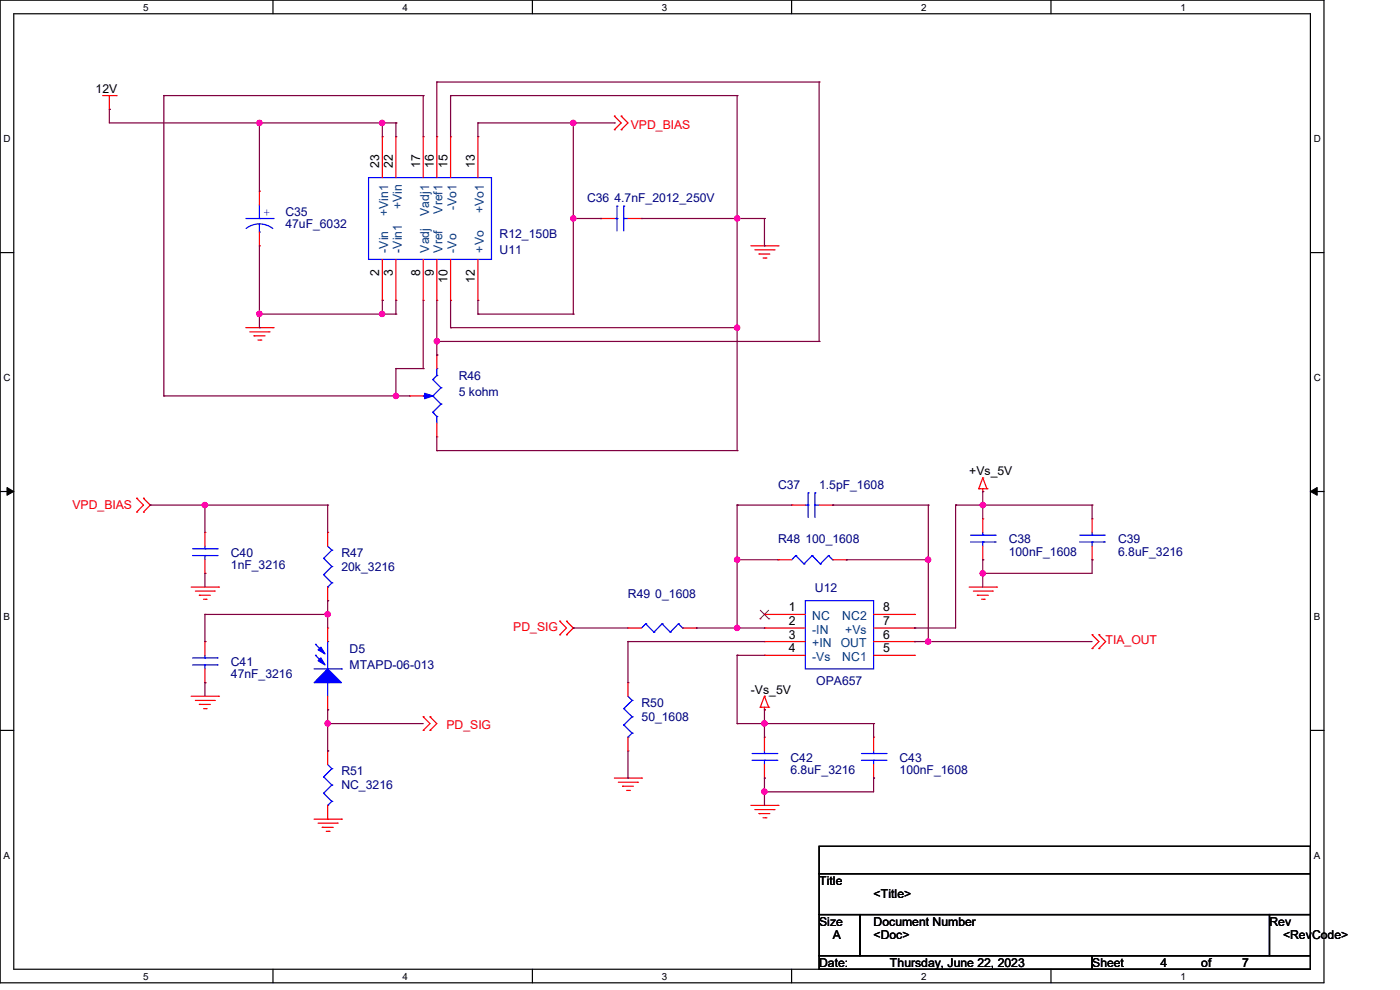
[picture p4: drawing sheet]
<svg xmlns="http://www.w3.org/2000/svg" width="297mm" height="210mm" viewBox="0 0 297 210" stroke-linecap="round" stroke-linejoin="round" font-family="sans-serif">
<path d="M0 0h280.9v208.5h-280.9zM2.9 2.9h275.1v202.7h-275.1z" fill="none" stroke="#000" stroke-width=".25"/>
<g fill="#fff">
<path d="M30.4 .3h1.1v2.4h-1.1z"/>
<path d="M30.4 205.9h1.1v2.3h-1.1z"/>
</g>
<path d="M57.9 0v2.9M57.9 205.6v2.9" fill="none" stroke="#000" stroke-width=".25"/>
<g fill="#fff">
<path d="M85.4 .3h1.1v2.4h-1.1z"/>
<path d="M85.4 205.9h1.1v2.3h-1.1z"/>
</g>
<path d="M112.9 0v2.9M112.9 205.6v2.9" fill="none" stroke="#000" stroke-width=".25"/>
<g fill="#fff">
<path d="M140.4 .3h1.2v2.4h-1.2z"/>
<path d="M140.4 205.9h1.2v2.3h-1.2z"/>
</g>
<path d="M167.9 0v2.9M167.9 205.6v2.9" fill="none" stroke="#000" stroke-width=".25"/>
<g fill="#fff">
<path d="M195.4 .3h1.2v2.4h-1.2z"/>
<path d="M195.4 205.9h1.2v2.3h-1.2z"/>
</g>
<path d="M223 0v2.9M223 205.6v2.9" fill="none" stroke="#000" stroke-width=".25"/>
<g fill="#fff">
<path d="M250.4 .3h1.2v2.4h-1.2z"/>
<path d="M250.4 205.9h1.2v2.3h-1.2z"/>
<path d="M.8 28.2h1.4v2.4h-1.4z"/>
<path d="M278.7 28.2h1.5v2.4h-1.5z"/>
<path d="M.8 78.9h1.4v2.3h-1.4z"/>
<path d="M278.7 78.9h1.5v2.3h-1.5z"/>
</g>
<path d="M0 53.6h2.9M278 53.6h2.9" fill="none" stroke="#000" stroke-width=".25"/>
<g fill="#fff">
<path d="M.8 129.6h1.3v2.3h-1.3z"/>
<path d="M278.7 129.6h1.4v2.3h-1.4z"/>
</g>
<path d="M0 104.3h2.9M278 104.3h2.9" fill="none" stroke="#000" stroke-width=".25"/>
<path d="M1.5 103.4l1.4 .9-1.4 .8zM278 104.3l1.4-.9v1.7z" fill="#000" stroke="#000" stroke-width=".21"/>
<g fill="#fff">
<path d="M.8 180.3h1.3v2.3h-1.3z"/>
<path d="M278.7 180.3h1.4v2.3h-1.4z"/>
</g>
<path d="M0 154.9h2.9M278 154.9h2.9M173.8 179.5h104.2v5.8h-104.2zM173.8 185.3h104.2v8.7h-104.2zM173.8 194h8.7v8.7h-8.7zM182.5 194h86.8v8.7h-86.8zM269.3 194h8.7v8.7h-8.7zM173.8 202.7h57.9v2.9h-57.9zM231.7 202.7h46.3v2.9h-46.3z" fill="none" stroke="#000" stroke-width=".25"/>
<g fill="none" stroke="#f00" stroke-width=".25">
<path d="M21.8 20.3h2.8M23.2 23.2h.1M23.2 20.3v2.9M24.6 20.3h.1M81.1 29h.1M81.1 29v8.7M84 29h.1M84 29v8.7M89.8 29h.1M89.8 29v8.7M92.7 29h.1M92.7 29v8.7"/>
<path d="M95.6 29h.1M95.6 29v8.7M101.4 29h.1M101.4 29v8.7M130.3 24.6h.1M130.3 27.5h.1M130.3 24.6l1.5 1.5-1.5 1.4M131.8 24.6h.1M131.8 27.5h.1M131.8 24.6l1.4 1.5-1.4 1.4M55 40.6h.1M55 52.2h.1"/>
<path d="M55 40.6v2.9M55 49.2v3M81.1 55v8.7M84 55v8.7M89.8 55v8.7M92.7 55v8.7M95.6 55v8.7M101.4 55v8.7M127.4 46.4h.1M127.4 46.4h2.9M133.2 46.4h2.9M136.1 46.4h.1"/>
<path d="M159.3 52.2h5.8M160.1 53h4.1M161 53.9h.1M161 53.9h2.3M161.9 54.7h.6M162.5 54.7h.1M164.2 53h.1M165.1 52.2h.1M52.2 69.5h5.8M53 70.4h4.1M53.9 71.2h.1M53.9 71.2h2.3"/>
<path d="M54.7 72.1h.6M55.3 72.1h.1M57.1 70.4h.1M58 69.5h.1M81.1 63.7h.1M84 63.7h.1M89.8 63.7h.1M92.7 75.3h.1M92.7 63.7h.1M92.7 75.3v2.9M95.6 63.7h.1M101.4 63.7h.1"/>
<path d="M86.9 84h.1M86.9 84h2.9M92.7 92.7h.1M92.7 89.8v2.9M29 108.6h.1M29 105.7h.1M29 105.7l1.4 1.4-1.4 1.5M30.4 105.7h.1M30.4 108.6h.1M30.4 105.7l1.5 1.4-1.5 1.5M43.5 112.9h.1M43.5 112.9v3"/>
<path d="M43.5 118.7v2.9M69.5 112.9h.1M69.5 112.9v3M165.1 118.7h.1M165.1 118.7h2.9M168 107.1h.1M168 107.1h2.9M173.8 107.1h2.9M176.7 107.1h.1M176.7 118.7h2.8M179.5 118.7h.1M207.6 103.7h.1"/>
<path d="M207.6 103.7h1.8M208.5 104.3h.1M208.5 101.4h.1M208.5 110.1h.1M208.5 118.7h.1M208.5 103.7v.6M208.5 110.1v2.8M208.5 115.9v2.8M208.5 101.4l-.9 2.3M208.5 101.4l.9 2.3M209.4 103.7h.1M231.7 110.1h.1"/>
<path d="M231.7 118.7h.1M231.7 110.1v2.8M231.7 115.9v2.8M40.6 124.5h5.8M41.4 125.4h4.1M42.3 126.3h.1M42.3 126.3h2.3M43.2 127.1h.5M43.5 121.6h.1M43.5 136.1h.1M43.5 136.1v2.9M43.7 127.1h.1"/>
<path d="M45.5 125.4h.1M46.4 124.5h.1M69.5 133.2h.1M69.5 127.4h.1M69.5 124.5v2.9M69.5 133.2v2.9M118.7 131.8h.1M118.7 134.7h.1M118.7 131.8l1.5 1.4-1.5 1.5M120.2 134.7h.1M120.2 131.8h.1M120.2 131.8l1.4 1.4-1.4 1.5"/>
<path d="M133.2 133.2h.1M133.2 133.2h2.9M144.8 133.2h2.9M147.7 133.2h.1M162.2 130.3h.1M162.2 133.2h.1M162.2 136.1h.1M162.2 139h.1M162.2 133.2h8.7M162.2 130.3h8.7M162.2 136.1h8.7M162.2 139h8.7"/>
<path d="M185.3 133.2h8.7M185.3 130.3h8.7M185.3 136.1h8.7M185.3 139h8.7M194 139h.1M194 136.1h.1M194 133.2h.1M194 130.3h.1M205.6 124.5h5.8M206.5 125.4h4M207.3 126.3h.1M207.3 126.3h2.4"/>
<path d="M208.2 127.1h.6M208.8 127.1h.1M210.5 125.4h.1M211.4 124.5h.1M231.7 137.6h.1M231.7 134.7h.1M231.7 134.7l1.4 1.4-1.4 1.5M233.1 137.6h.1M233.1 134.7h.1M233.1 134.7l1.5 1.4-1.5 1.5M40.6 147.7h5.8M41.4 148.6h4.1"/>
<path d="M42.3 149.4h.1M42.3 149.4h2.3M43.2 150.3h.5M43.5 144.8h.1M43.5 141.9v2.9M43.7 150.3h.1M45.5 148.6h.1M46.4 147.7h.1M69.5 159.3h.1M69.5 150.6h.1M69.5 147.7v2.9M69.5 159.3v2.9"/>
<path d="M89.8 152.1h.1M89.8 154.9h.1M89.8 152.1l1.4 1.4-1.4 1.4M91.2 152.1h.1M91.2 154.9h.1M91.2 152.1l1.5 1.4-1.5 1.4M133.2 144.8h.1M133.2 159.3h.1M133.2 144.8v2.9M133.2 156.4v2.9M161.3 150h.1M161.3 150h1.8"/>
<path d="M162.2 150.6h.1M162.2 147.7h.1M162.2 156.4h.1M162.2 150v.6M162.2 156.4v2.9M162.2 147.7l-.9 2.3M162.2 147.7l.9 2.3M163.1 150h.1M185.3 156.4h.1M185.3 156.4v2.9M66.6 173.8h5.8M67.5 174.6h4"/>
<path d="M68.4 175.5h.1M68.4 175.5h2.3M69.2 176.4h.6M69.5 173.8h.1M69.5 170.9v2.9M69.8 176.4h.1M71.5 174.6h.1M72.4 173.8h.1M130.3 165.1h5.8M131.2 165.9h4.1M132.1 166.8h.1M132.1 166.8h2.3"/>
<path d="M132.9 167.7h.6M133.5 167.7h.1M135.3 165.9h.1M136.1 165.1h.1M159.3 170.9h5.8M160.1 171.7h4.1M161 172.6h.1M161 172.6h2.3M161.9 173.5h.6M162.2 165.1h.1M162.2 162.2v2.9M162.5 173.5h.1"/>
<path d="M164.2 171.7h.1M165.1 170.9h.1M185.3 165.1h.1M185.3 162.2v2.9"/>
</g>
<g fill="none" stroke="#00f" stroke-width=".25">
<path d="M78.2 37.7h26.1v17.3h-26.1zM52.2 46.4h5.8M55 49.2h.1M55 46.4h.1M55 47.5l1.5 .3 1.4 .7M55 47.5l-1.5 .2-1.3 .8M55 43.5v2.9M55 47.5v1.7M58 46.4h.1M130.3 46.4h.6M130.9 46.4h.1M130.9 43.7h.1"/>
<path d="M130.9 43.7v5.3M132.3 43.7h.1M132.3 46.4h.1M132.3 46.4h.9M132.3 43.7v5.3M92.7 79.7h.1M92.7 78.2h.1M92.7 78.2v1.5M92.7 79.7l-.9 .8M89.8 84h.1M89.8 84h.6M91.8 87.5h.1"/>
<path d="M91.8 84h.1M91.8 80.5h.1M91.8 87.5l.9 .8M91.8 84l1.8 1.7M91.8 80.5l1.8 1.8M92.7 88.3h.1M92.7 88.3v1.5M93.6 85.7h.1M93.6 82.3h.1M93.6 85.7l-1.8 1.8M93.6 82.3l-1.8 1.7M40.9 117.9h5.2"/>
<path d="M40.9 116.4h5.2M43.5 116.4h.1M43.5 117.9h.1M43.5 115.9v.5M43.5 117.9v.8M46.1 117.9h.1M46.1 116.4h.1M68.7 118.4h.1M68.7 118.4l1.7 1.8M69.5 115.9l.9 .8M70.4 116.7h.1M70.4 116.7l-1.7 1.7"/>
<path d="M168.8 117.9h.1M168.8 117.9l-.8 .8M168.8 117.9l1.8 1.7M170.6 119.6h.1M170.9 107.1h.5M171.4 107.1h.1M171.4 104.6h.1M171.4 104.6v5.2M172.3 117.9h.1M172.3 117.9l-1.7 1.7M172.3 117.9l1.7 1.7M172.9 104.6h.1"/>
<path d="M172.9 107.1h.1M172.9 107.1h.9M172.9 104.6v5.2M174 119.6h.1M175.8 117.9h.1M175.8 117.9l-1.8 1.7M175.8 117.9l.9 .8M176.7 118.7h.1M205.9 115h5.2M205.9 113.5h5.2M208.5 113.5h.1M208.5 115h.1"/>
<path d="M208.5 112.9v.6M208.5 115v.9M211.1 115h.1M211.1 113.5h.1M229.1 115h5.2M229.1 113.5h5.2M231.7 113.5h.1M231.7 115h.1M231.7 112.9v.6M231.7 115v.9M234.3 115h.1M234.3 113.5h.1"/>
<path d="M40.9 139.6h5.2M43.5 139.6h.1M43.5 139v.6M46.1 139.6h.1M66.9 139h.1M66.9 136.7h.1M66.9 139l1.8 1.8M66.9 136.7l1.8 1.7M68.7 121.9h.1M68.7 121.9l1.7 1.8M69.5 136.1h.1M69.5 124.5h.1"/>
<path d="M69.5 136.1v5.8M70.4 120.2h.1M70.4 123.7h.1M70.4 120.2l-1.7 1.7M70.4 123.7l-.9 .8M137 132.3h.1M137 132.3l-.9 .9M137 132.3l1.7 1.8M138.7 134.1h.1M140.5 132.3h.1M140.5 132.3l-1.8 1.8M140.5 132.3l1.7 1.8"/>
<path d="M142.2 134.1h.1M143.9 132.3h.1M143.9 132.3l-1.7 1.8M143.9 132.3l.9 .9M144.8 133.2h.1M170.9 127.4h14.4v14.5h-14.4zM40.9 141.1h5.2M43.5 141.1h.1M43.5 141.1v.8M46.1 141.1h.1M66.6 141.9h5.8M69.5 144.8h.1"/>
<path d="M69.5 144.8v2.9M72.4 141.9h.1M132.3 150.3h.1M132.3 153.8h.1M132.3 150.3l1.8 1.8M132.3 153.8l1.8 1.7M133.2 156.4h.1M133.2 147.7l.9 .9M134.1 148.6h.1M134.1 152.1h.1M134.1 155.5h.1M134.1 148.6l-1.8 1.7"/>
<path d="M134.1 152.1l-1.8 1.7M134.1 155.5l-.9 .9M159.6 159.9h5.2M162.2 159.9h.1M162.2 159.3v.6M164.8 159.9h.1M182.8 159.9h5.2M185.3 159.9h.1M185.3 159.3v.6M188 159.9h.1M68.7 164.8h.1M68.7 168.3h.1"/>
<path d="M68.7 164.8l1.7 1.7M68.7 168.3l1.7 1.7M69.5 170.9h.1M69.5 162.2l.9 .9M70.4 163.1h.1M70.4 166.5h.1M70.4 170h.1M70.4 163.1l-1.7 1.7M70.4 166.5l-1.7 1.8M70.4 170l-.9 .9M159.6 161.3h5.2M162.2 161.3h.1"/>
<path d="M162.2 161.3v.9M164.8 161.3h.1M182.8 161.3h5.2M185.3 161.3h.1M185.3 161.3v.9M188 161.3h.1"/>
</g>
<path d="M161.2 131.3h.1M161.3 129.5l1.8 1.8M163.1 129.5l-1.9 1.8M163.1 131.3h.1" fill="none" stroke="#804000" stroke-width=".21"/>
<g fill="#00f" stroke="#00f" stroke-width=".25">
<path d="M90.1 83.4l1.7 .6-1.7 .6z"/>
<path d="M69.5 141.9l2.9 2.9h-5.8z"/>
<path d="M67.5 137.8l.6-.5 .9 1.4z"/>
<path d="M67.5 140.2l.6-.6 .9 1.5z"/>
</g>
<g fill="none" stroke="#800040" stroke-width=".25">
<path d="M92.7 17.4h.1M92.7 17.4v11.6M92.7 17.4h81.1M173.8 17.4h.1M173.8 17.4v55M23.2 23.2h.1M23.2 23.2v2.9h60.8M34.8 20.3h.1M34.8 20.3h55M34.8 20.3v63.7M55 26.1h.1M55 26.1v14.5"/>
<path d="M81.1 26.1h.1M81.1 26.1v2.9M84 26.1h.1M84 26.1v2.9M89.8 20.3h.1M89.8 20.3v8.7M95.6 20.3h.1M95.6 20.3v8.7M95.6 20.3h60.8M101.4 26.1h.1M101.4 26.1h28.9M101.4 26.1v2.9"/>
<path d="M121.6 26.1h.1M121.6 26.1v40.5M130.3 26.1h.1M156.4 20.3h.1M156.4 20.3v75.3M55 52.2v17.3M121.6 46.4h.1M121.6 46.4h5.8M127.4 46.4h.1M136.1 46.4h26.1M156.4 46.4h.1M162.2 46.4h.1"/>
<path d="M162.2 52.2h.1M162.2 46.4v5.8M55 66.6h.1M55 69.5h.1M55 66.6h29M81.1 66.6h.1M81.1 63.7h.1M81.1 63.7v2.9M84 66.6h.1M84 78.2h.1M84 63.7v2.9M84 78.2v5.8"/>
<path d="M84 78.2h5.8M89.8 78.2h.1M89.8 63.7v14.5M92.7 72.4h.1M92.7 75.3h.1M92.7 63.7v11.6M92.7 72.4h81.1M95.6 69.5h.1M95.6 63.7v5.8M95.6 69.5h60.8M101.4 66.6h.1M101.4 63.7v2.9"/>
<path d="M101.4 66.6h20.2M121.6 66.6h.1M156.4 69.5h.1M173.8 72.4h.1M34.8 84h.1M34.8 84h52.1M84 84h.1M92.7 95.6h.1M92.7 92.7v2.9M92.7 95.6h63.7M156.4 95.6h.1M31.9 107.1h.1"/>
<path d="M31.9 107.1h37.6M43.5 107.1h.1M43.5 107.1v5.8M69.5 107.1h.1M69.5 107.1v5.8M156.4 118.7h.1M156.4 107.1h.1M156.4 107.1h11.6M156.4 118.7h8.7M156.4 107.1v26.1M176.7 107.1h.1M176.7 107.1h20.2"/>
<path d="M179.5 118.7h.1M179.5 118.7h17.4M196.9 118.7h.1M196.9 107.1h.1M196.9 107.1v29M202.7 107.1h.1M202.7 107.1h29M202.7 107.1v26.1h-8.7M208.5 104.3h.1M208.5 107.1h.1M208.5 118.7h.1M208.5 104.3v5.8"/>
<path d="M208.5 118.7v5.8M231.7 107.1h.1M231.7 118.7h.1M231.7 107.1v3M231.7 118.7v2.9h-23.2M43.5 121.6h.1M43.5 136.1h.1M43.5 130.3h.1M43.5 121.6v2.9M43.5 130.3v5.8M43.5 130.3h26M69.5 127.4h.1"/>
<path d="M69.5 130.3h.1M69.5 127.4v5.8M121.6 133.2h.1M121.6 133.2h11.6M133.2 136.1h.1M133.2 136.1h29M133.2 136.1v8.7M147.7 133.2h.1M147.7 133.2h14.5M156.4 133.2h.1M156.4 139h.1M156.4 139v14.5"/>
<path d="M156.4 139h5.8M194 136.1h.1M194 133.2h.1M194 136.1h37.7M196.9 136.1h.1M208.5 121.6h.1M43.5 144.8h.1M43.5 144.8v2.9M69.5 150.6h.1M69.5 159.3h.1M69.5 153.5h.1M69.5 150.6v8.7"/>
<path d="M69.5 153.5h20.3M133.2 159.3v5.8M156.4 153.5h.1M156.4 153.5h28.9M162.2 150.6h.1M162.2 153.5h.1M162.2 150.6v5.8M185.3 153.5h.1M185.3 153.5v2.9M133.2 165.1h.1M162.2 165.1h.1M162.2 168h.1"/>
<path d="M162.2 165.1v5.8M185.3 165.1h.1M185.3 165.1v2.9h-23.1"/>
</g>
<g fill="#f0f" stroke="#f0f" stroke-width=".25">
<circle cx="43.4" cy="107.1" r=".55"/>
<circle cx="69.5" cy="130.3" r=".55"/>
<circle cx="69.5" cy="153.5" r=".55"/>
<circle cx="156.4" cy="133.2" r=".55"/>
<circle cx="156.4" cy="118.7" r=".55"/>
<circle cx="196.9" cy="118.7" r=".55"/>
<circle cx="196.9" cy="136.1" r=".55"/>
<circle cx="208.5" cy="107.1" r=".55"/>
<circle cx="208.5" cy="121.6" r=".55"/>
<circle cx="162.2" cy="167.9" r=".56"/>
<circle cx="162.2" cy="153.5" r=".56"/>
<circle cx="121.6" cy="26.1" r=".55"/>
<circle cx="121.6" cy="46.3" r=".55"/>
<circle cx="156.4" cy="69.5" r=".55"/>
<circle cx="156.4" cy="46.3" r=".55"/>
<circle cx="55" cy="66.6" r=".55"/>
<circle cx="81.1" cy="66.6" r=".55"/>
<circle cx="81.1" cy="26.1" r=".55"/>
<circle cx="55" cy="26.1" r=".55"/>
<circle cx="84" cy="84" r=".55"/>
<circle cx="92.7" cy="72.4" r=".55"/>
</g>
<g font-size="2.6">
<text x="20.3" y="19.7">12V</text>
<text x="80.5" y="35.6" transform="rotate(-90 80.5 35.6)">23</text>
<text x="83.4" y="35.6" transform="rotate(-90 83.4 35.6)">22</text>
<text x="89.2" y="35.6" transform="rotate(-90 89.2 35.6)">17</text>
<text x="92" y="35.6" transform="rotate(-90 92 35.6)">16</text>
<text x="95" y="35.6" transform="rotate(-90 95 35.6)">15</text>
<text x="100.8" y="35.6" transform="rotate(-90 100.8 35.6)">13</text>
<text x="80.5" y="58.5" transform="rotate(-90 80.5 58.5)">2</text>
<text x="83.4" y="58.5" transform="rotate(-90 83.4 58.5)">3</text>
<text x="89.2" y="58.5" transform="rotate(-90 89.2 58.5)">8</text>
<text x="92" y="58.5" transform="rotate(-90 92 58.5)">9</text>
<text x="95" y="59.9" transform="rotate(-90 95 59.9)">10</text>
<text x="100.8" y="59.9" transform="rotate(-90 100.8 59.9)">12</text>
<text x="205.6" y="100.8">+Vs_5V</text>
<text x="167.4" y="129.7">1</text>
<text x="187.4" y="129.7">8</text>
<text x="167.4" y="132.6">2</text>
<text x="167.4" y="135.5">3</text>
<text x="187.4" y="135.5">6</text>
<text x="187.4" y="132.6">7</text>
<text x="167.4" y="138.4">4</text>
<text x="187.4" y="138.4">5</text>
<text x="159.3" y="147.1">-Vs_5V</text>
<text x="173.8" y="187.7">Title</text>
<text x="185.3" y="190.6">&lt;Title&gt;</text>
<text x="173.8" y="196.3">Size</text>
<text x="185.3" y="196.3">Document Number</text>
<text x="269.3" y="196.3">Rev</text>
<text x="176.7" y="199.3">A</text>
<text x="185.3" y="199.3">&lt;Doc&gt;</text>
<text x="272.2" y="199.3">&lt;RevCode&gt;</text>
<text x="173.8" y="205.1">Date:</text>
<text x="188.8" y="205.1">Thursday, June 22, 2023</text>
<text x="231.7" y="205.1">Sheet</text>
<text x="246.2" y="205.1">4</text>
<text x="254.8" y="205.1">of</text>
<text x="263.5" y="205.1">7</text>
</g>
<g font-size="2.6" fill="#f00">
<text x="133.8" y="27.3">VPD_BIAS</text>
<text x="15.4" y="108">VPD_BIAS</text>
<text x="108.9" y="133.8">PD_SIG</text>
<text x="234.6" y="136.7">TIA_OUT</text>
<text x="94.7" y="154.6">PD_SIG</text>
</g>
<text font-size="2.6" fill="#00f" x="55.9" y="45.8">+</text>
<g font-size="2.6" fill="#000080">
<text x="60.5" y="45.8">C35</text>
<text x="124.5" y="42.9">C36 4.7nF_2012_250V</text>
<text x="60.5" y="48.4">47uF_6032</text>
<text x="106" y="53.9">U11</text>
<text x="106" y="50.4">R12_150B</text>
<text x="97.3" y="80.5">R46</text>
<text x="97.3" y="84">5 kohm</text>
<text x="165.1" y="103.7">C37</text>
<text x="173.8" y="103.7">1.5pF_1608</text>
<text x="49" y="118.2">C40</text>
<text x="72.4" y="118.2">R47</text>
<text x="165.1" y="115.3">R48 100_1608</text>
<text x="214" y="115.3">C38</text>
<text x="214" y="117.9">100nF_1608</text>
<text x="237.2" y="115.3">C39</text>
<text x="237.2" y="117.9">6.8uF_3216</text>
<text x="49" y="120.8">1nF_3216</text>
<text x="72.4" y="121.1">20k_3216</text>
<text x="172.9" y="125.7">U12</text>
<text x="133.2" y="126.9">R49 0_1608</text>
<text x="49" y="141.4">C41</text>
<text x="49" y="143.9">47nF_3216</text>
<text x="74.2" y="138.4">D5</text>
<text x="74.2" y="141.9">MTAPD-06-013</text>
<text x="173.2" y="145.4">OPA657</text>
<text x="136.1" y="150">R50</text>
<text x="136.1" y="152.9">50_1608</text>
<text x="167.7" y="161.6">C42</text>
<text x="190.8" y="161.6">C43</text>
<text x="72.4" y="164.5">R51</text>
<text x="72.4" y="167.4">NC_3216</text>
<text x="167.7" y="164.2">6.8uF_3216</text>
<text x="190.8" y="164.2">100nF_1608</text>
</g>
<g font-size="2.6" fill="#004080">
<text x="82.3" y="45.8" transform="rotate(-90 82.3 45.8)">+Vin1</text>
<text x="85.2" y="44.4" transform="rotate(-90 85.2 44.4)">+Vin</text>
<text x="91" y="45.8" transform="rotate(-90 91 45.8)">Vadj1</text>
<text x="93.9" y="45.3" transform="rotate(-90 93.9 45.3)">Vref1</text>
<text x="96.8" y="44.6" transform="rotate(-90 96.8 44.6)">-Vo1</text>
<text x="102.6" y="45.3" transform="rotate(-90 102.6 45.3)">+Vo1</text>
<text x="82.3" y="53.6" transform="rotate(-90 82.3 53.6)">-Vin</text>
<text x="85.2" y="53.6" transform="rotate(-90 85.2 53.6)">-Vin1</text>
<text x="91" y="53.6" transform="rotate(-90 91 53.6)">Vadj</text>
<text x="93.9" y="53.6" transform="rotate(-90 93.9 53.6)">Vref</text>
<text x="96.8" y="53.6" transform="rotate(-90 96.8 53.6)">-Vo</text>
<text x="102.6" y="53.6" transform="rotate(-90 102.6 53.6)">+Vo</text>
<text x="172.3" y="131.5">NC</text>
<text x="178.6" y="131.5">NC2</text>
<text x="172.3" y="134.4">-IN</text>
<text x="172.3" y="137.3">+IN</text>
<text x="178.3" y="137.3">OUT</text>
<text x="179.3" y="134.4">+Vs</text>
<text x="172.3" y="140.2">-Vs</text>
<text x="178.6" y="140.2">NC1</text>
</g>
<g font-size="2.1">
<text x="30.4" y="2.2">5</text>
<text x="85.4" y="2.2">4</text>
<text x="140.4" y="2.2">3</text>
<text x="195.4" y="2.2">2</text>
<text x="250.4" y="2.2">1</text>
<text x=".8" y="30.1">D</text>
<text x="278.7" y="30.1">D</text>
<text x=".8" y="80.8">C</text>
<text x="278.7" y="80.8">C</text>
<text x=".8" y="131.5">B</text>
<text x="278.7" y="131.5">B</text>
<text x=".8" y="182.2">A</text>
<text x="278.7" y="182.2">A</text>
<text x="30.4" y="207.8">5</text>
<text x="85.4" y="207.8">4</text>
<text x="140.4" y="207.8">3</text>
<text x="195.4" y="207.8">2</text>
<text x="250.4" y="207.8">1</text>
</g>
</svg>
